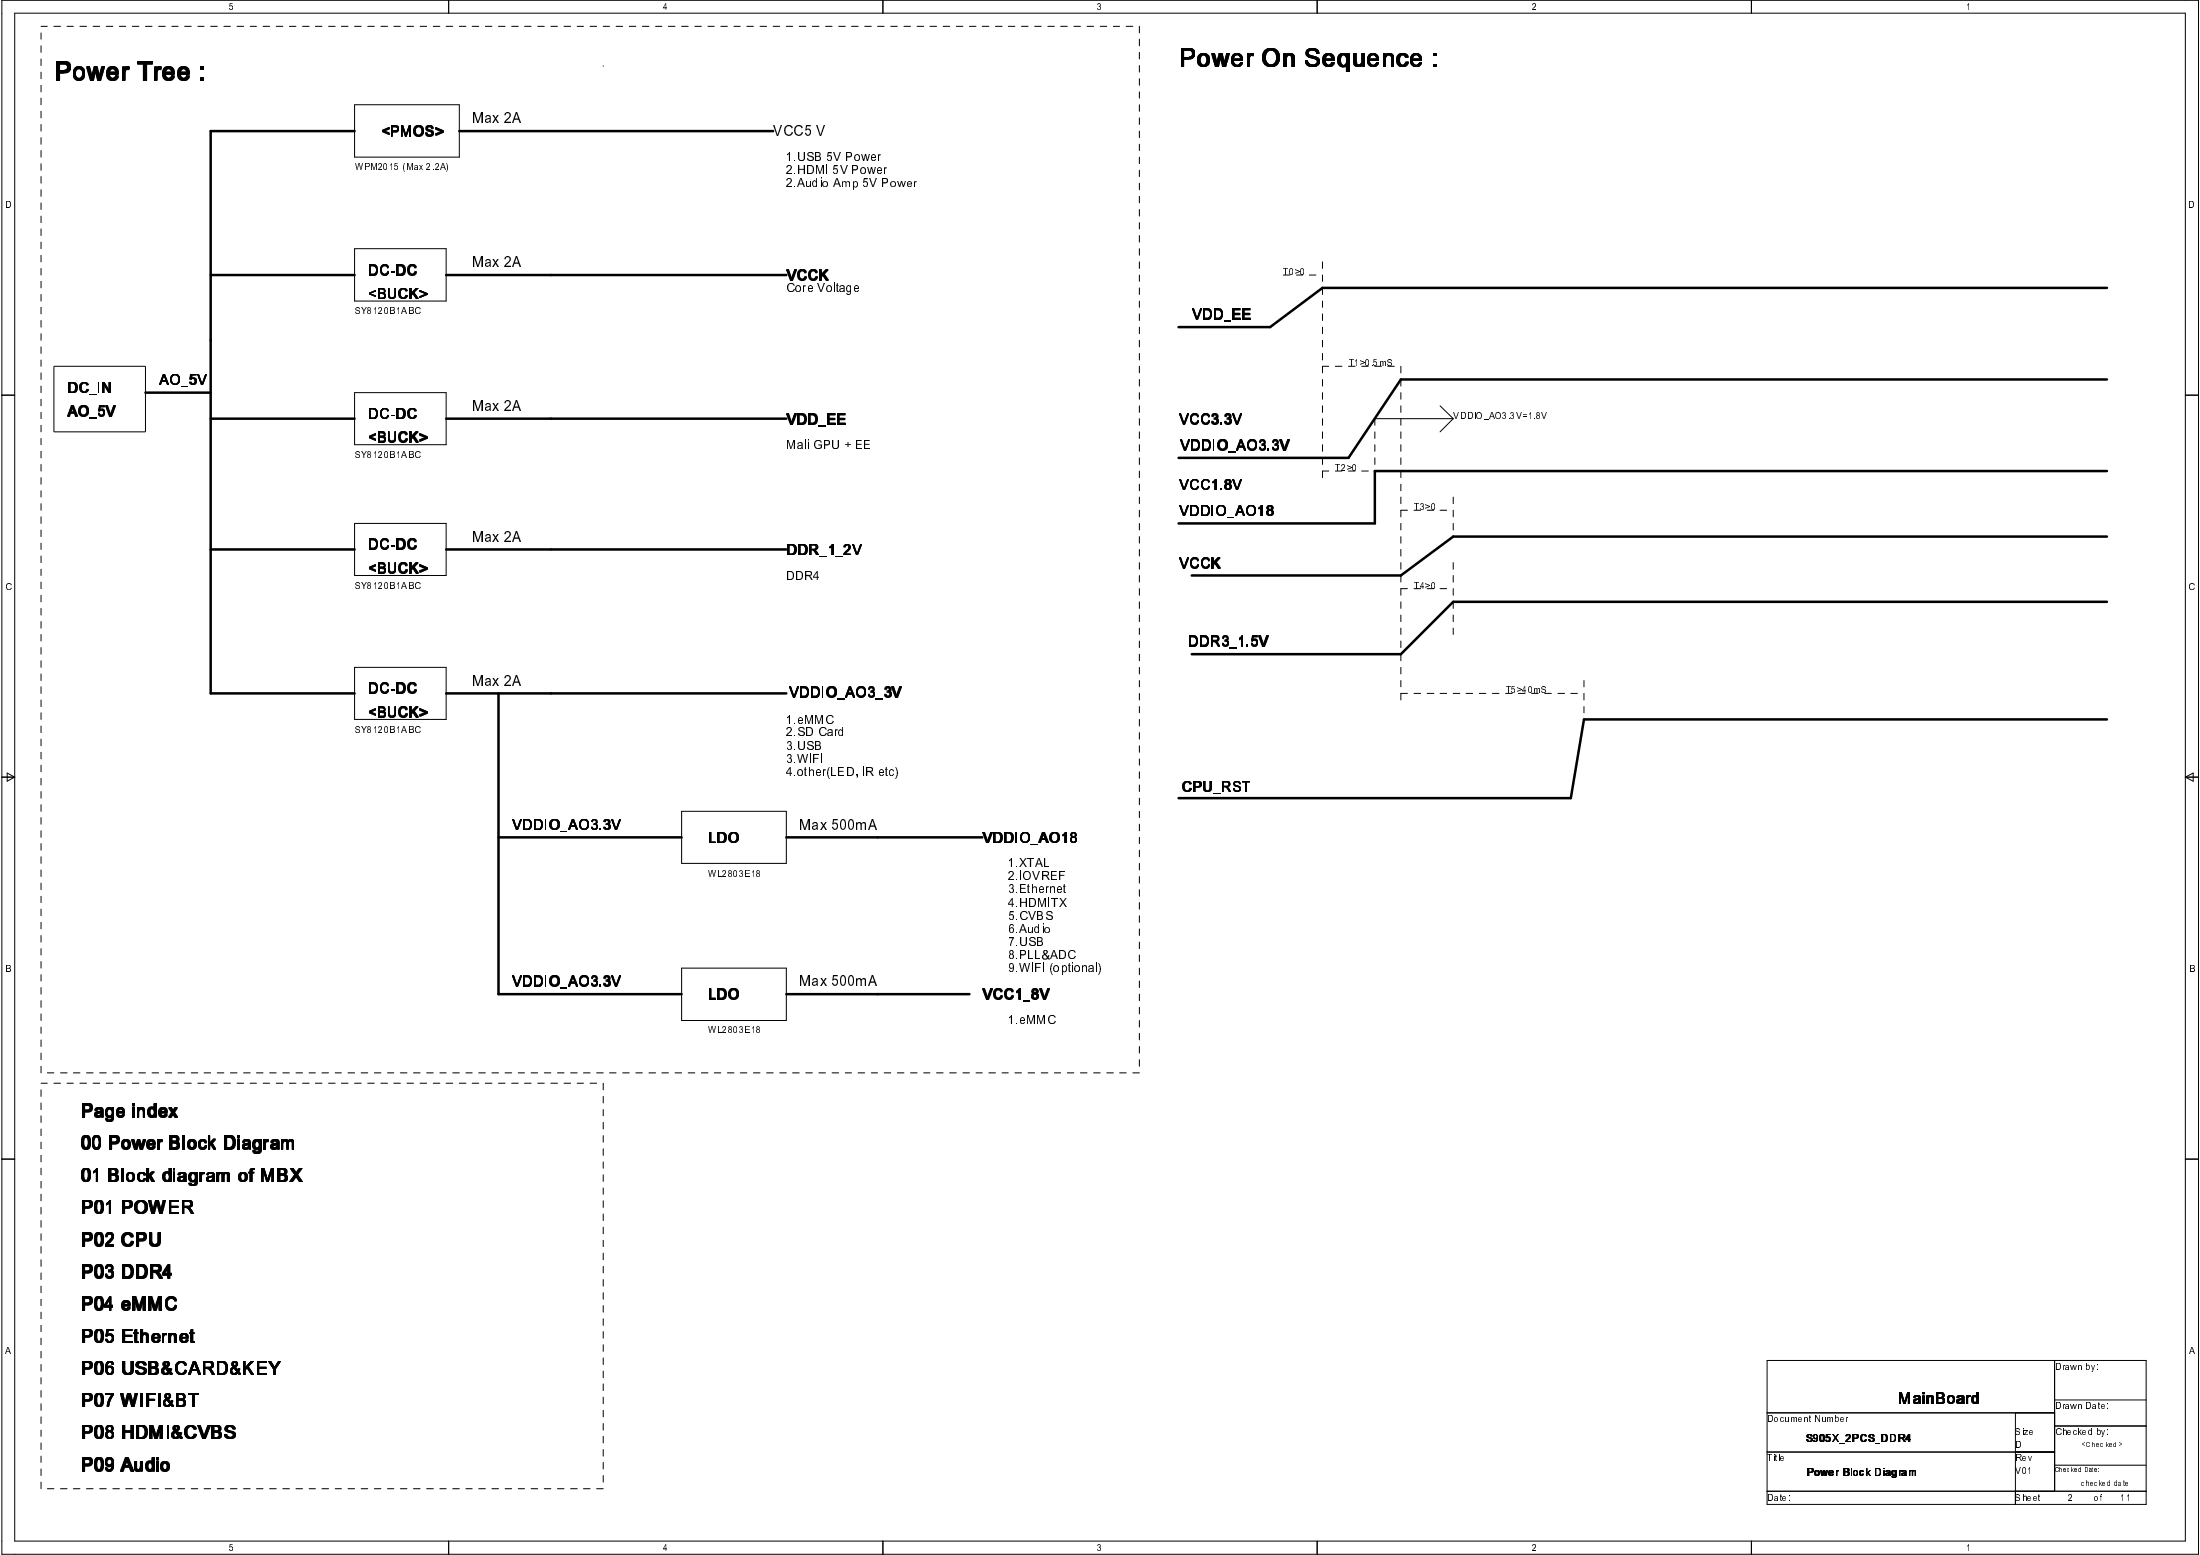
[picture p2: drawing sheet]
<svg xmlns="http://www.w3.org/2000/svg" width="297mm" height="210mm" viewBox="0 0 297 210" stroke-linecap="round" stroke-linejoin="round" font-family="sans-serif">
<g fill="none" stroke="#000" stroke-width=".14">
<path d="M.3 0h296.5v209.8h-296.5zM2 1.8h293.1v206.2h-293.1zM5.5 4.4v.9M5.5 6.2v.9M5.5 8v.8M5.5 9.7v.9M5.5 11.5v.9M5.5 13.3v.8M5.5 15v.9M5.5 16.8v.9M5.5 18.6v.9M5.5 3.6h.9"/>
<path d="M7.3 3.6h.9M9.1 3.6h.8M10.8 3.6h.9M12.6 3.6h.9M14.3 3.6h.9M16.1 3.6h.9M17.9 3.6h.9M19.6 3.6h.9M21.4 3.6h.9M23.2 3.6h.8M24.9 3.6h.9M26.7 3.6h.9"/>
<path d="M28.4 3.6h.9M30.2 3.6h.9M32 3.6h.9M33.8 3.6h.8M35.5 3.6h.9M37.3 3.6h.9M39.1 3.6h.9M40.8 3.6h.9M42.6 3.6h.9M44.4 3.6h.9M46.1 3.6h.9M47.9 14.1h14.1v7.1h-14.1z"/>
<path d="M47.9 3.6h.9M49.7 3.6h.8M51.4 3.6h.9M53.2 3.6h.9M54.9 3.6h.9M56.7 3.6h.9M58.5 3.6h.9M60.2 3.6h.9M60.6 0v1.8M62 3.6h.9M63.8 3.6h.8M65.5 3.6h.9"/>
<path d="M67.3 3.6h.9M69.1 3.6h.9M70.8 3.6h.9M72.6 3.6h.9M74.4 3.6h.9M76.2 3.6h.8M77.9 3.6h.9M79.7 3.6h.9M81.4 8.8h.1M81.4 3.6h.9M83.2 3.6h.9M85 3.6h.8"/>
<path d="M86.7 3.6h.9M88.5 3.6h.9M90.3 3.6h.8M92 3.6h.9M93.8 3.6h.9M95.6 3.6h.8M97.3 3.6h.9M99.1 3.6h.8M100.8 3.6h.9M102.6 3.6h.9M104.4 3.6h.9M106.2 3.6h.8"/>
<path d="M107.9 3.6h.9M109.7 3.6h.9M111.5 3.6h.8M113.2 3.6h.9M115 3.6h.9M116.8 3.6h.8M118.5 3.6h.9M119.2 0v1.8M120.3 3.6h.9M122 3.6h.9M123.8 3.6h.9M125.6 3.6h.8"/>
<path d="M127.3 3.6h.9M129.1 3.6h.9M130.9 3.6h.9M132.6 3.6h.9M134.4 3.6h.9M136.1 3.6h.9M137.9 3.6h.9M139.7 3.6h.9M141.5 3.6h.9M143.2 3.6h.9M145 3.6h.9M146.8 3.6h.9"/>
<path d="M148.5 3.6h.9M150.3 3.6h.9M152.1 3.6h.8M153.8 3.6v.8M153.8 5.3v.9M153.8 7.1v.9M153.8 8.8v.9M153.8 10.6v.9M153.8 12.4v.9M153.8 14.1v.9M153.8 15.9v.9M153.8 17.7v.9"/>
<path d="M153.8 19.5v.8M177.8 0v1.8M236.5 0v1.8M5.5 20.3v.9M5.5 22.1v.9M5.5 23.8v.9M5.5 25.6v.9M5.5 27.4v.9M5.5 29.2v.9M5.5 30.9v.9M5.5 32.7v.9M5.5 34.5v.8"/>
<path d="M5.5 36.2v.9M5.5 38v.9M5.5 39.8v.8M47.9 33.6h12.3v7h-12.3zM153.8 21.2v.9M153.8 23v.8M153.8 24.7v.9M153.8 26.5v.9M153.8 28.3v.9M153.8 30.1v.8M153.8 31.8v.9M153.8 33.6v.9"/>
<path d="M153.8 35.3v.9M153.8 37.1v.9M153.8 38.9v.9M173.3 37.1h.9M175 37.1h.9M176.8 37.1h.9M178.6 35.3v.9M178.6 37.1v.9M178.6 38.9v.9M.3 53.3h1.7M5.5 41.5v.9M5.5 43.3v.9"/>
<path d="M5.5 45v.9M5.5 46.8v.9M5.5 48.6v.8M5.5 50.3v.9M5.5 52.1v.9M5.5 53.9v.9M5.5 55.7v.8M5.5 57.4v.9M5.5 59.2v.8M7.3 49.4h12.3v8.9h-12.3zM47.9 53h12.3v7h-12.3zM153.8 40.6v.9"/>
<path d="M153.8 42.4v.9M153.8 44.2v.8M153.8 45.9v.9M153.8 47.7v.9M153.8 49.4v.9M153.8 51.2v.9M153.8 53v.9M153.8 54.8v.9M153.8 56.5v.9M153.8 58.3v.9M178.6 40.6v.9M178.6 42.4v.9"/>
<path d="M178.6 44.2v.8M178.6 45.9v.9M178.6 47.7v.9M178.6 51.2v.9M178.6 53v.9M178.6 54.8v.9M178.6 56.5v.9M178.6 58.3v.9M179.4 49.4h-.8v.9M180.3 49.4h.9M182.1 49.4h.9M183.9 49.4h.8"/>
<path d="M185.6 49.4h.9M185.6 58.3v.9M187.4 49.4h.9M189.1 49.4v.9M189.1 51.2v.9M189.1 53v.9M189.1 54.8v.9M189.1 56.5v.9M189.1 58.3v.9M194.4 54.8l1.8 1.7M196.2 56.5h-10.6v.9M196.2 56.5l-1.8 1.8"/>
<path d="M295.1 53.3h1.7M5.5 60.9v.9M5.5 62.7v.9M5.5 64.5v.9M5.5 66.3v.8M5.5 68v.9M5.5 69.8v.9M5.5 71.5v.9M5.5 73.3v.9M5.5 75.1v.8M5.5 76.8v.9M5.5 78.6v.9"/>
<path d="M47.9 70.7h12.3v7h-12.3zM153.8 60v.9M153.8 61.8v.9M153.8 63.6v.9M153.8 65.4v.9M153.8 67.1v.9M153.8 68.9v.9M153.8 70.7v.8M153.8 72.4v.9M153.8 74.2v.9M153.8 75.9v.9M153.8 77.7v.9"/>
<path d="M153.8 79.5v.8M178.6 60v.9M178.6 61.8v.9M179.4 63.6h-.8v.9M180.3 63.6h.9M182.1 63.6h.9M183.9 63.6h.8M185.6 60v.9M185.6 61.8v.9M189.1 60v.9M189.1 61.8v.9M189.1 63.6v.9"/>
<path d="M189.1 65.4v.9M189.1 67.1v.9M189.1 70.7v.8M189.1 72.4v.9M189.1 74.2v.9M189.1 75.9v.9M189.1 77.7v.9M190 68.9h-.9v.9M190 79.5h-.9v.8M190.9 68.9h.9M190.9 79.5h.9M192.7 68.9h.9"/>
<path d="M192.7 79.5h.9M194.4 68.9h.9M194.4 79.5h.9M196.2 67.1v.9M196.2 68.9v.9M196.2 70.7v.8M196.2 75.9v.9M196.2 77.7v.9M196.2 79.5v.8M5.5 80.3v.9M5.5 82.1v.9M5.5 83.9v.9"/>
<path d="M5.5 85.6v.9M5.5 87.4v.9M5.5 89.2v.9M5.5 91v.9M5.5 92.7v.9M5.5 94.5v.9M5.5 96.2v.9M5.5 98v.9M5.5 99.8v.9M47.9 90.1h12.3v7h-12.3zM153.8 81.2v.9M153.8 83v.9"/>
<path d="M153.8 84.8v.8M153.8 86.5v.9M153.8 88.3v.9M153.8 90.1v.9M153.8 91.9v.8M153.8 93.6v.9M153.8 95.4v.8M153.8 97.1v.9M153.8 98.9v.9M189.1 81.2v.9M189.1 83v.9M189.1 84.8v.8"/>
<path d="M189.1 86.5v.9M189.1 88.3v.9M189.1 90.1v.9M189.1 91.9v.8M190 93.6h-.9v.9M190.9 93.6h.9M192.7 93.6h.9M194.4 93.6h.9M196.2 81.2v.9M196.2 83v.9M196.2 84.8v.8M196.2 93.6h.9"/>
<path d="M197.9 93.6h.9M199.7 93.6h.9M201.5 93.6h.9M203.3 93.6h.9M205 93.6h.9M206.8 93.6h.9M208.6 93.6h.9M210.4 93.6h.8M212.1 93.6h.9M213.9 91.9v.8M213.9 93.6v.9M213.9 95.4v.8"/>
<path d="M.3 104.9h1.7M1 104.4l1 .5-1 .6zM5.5 101.6v.8M5.5 103.3v.9M5.5 105.1v.9M5.5 106.8v.9M5.5 108.6v.9M5.5 110.4v.9M5.5 112.1v.9M5.5 113.9v.9M5.5 115.7v.8M5.5 117.4v.9"/>
<path d="M5.5 119.2v.9M92 109.5h14.2v7h-14.2zM153.8 100.7v.9M153.8 102.4v.9M153.8 104.2v.9M153.8 106v.8M153.8 107.7v.9M153.8 109.5v.9M153.8 111.3v.8M153.8 113v.9M153.8 114.8v.9M153.8 116.5v.9"/>
<path d="M153.8 118.3v.9M295.1 104.9h1.7M295.1 104.9l1-.5v1.1zM5.5 121v.8M5.5 122.7v.9M5.5 124.5v.9M5.5 126.3v.9M5.5 128.1v.8M5.5 129.8v.9M5.5 131.6v.8M5.5 133.3v.9M5.5 135.1v.9"/>
<path d="M5.5 136.9v.9M5.5 138.6v.9M92 130.7h14.2v7.1h-14.2zM153.8 120.1v.9M153.8 121.8v.9M153.8 123.6v.9M153.8 125.4v.9M153.8 127.2v.9M153.8 128.9v.9M153.8 130.7v.9M153.8 132.4v.9M153.8 134.2v.9"/>
<path d="M153.8 136v.9M153.8 137.8v.8M153.8 139.5v.9M.3 156.5h1.7M5.5 140.4v.9M5.5 142.2v.8M5.5 143.9v.9M5.5 147.1v.9M5.5 148.9v.9M5.5 150.6v.9M5.5 152.4v.9M5.5 154.2v.9"/>
<path d="M5.5 156v.8M5.5 157.7v.9M5.5 159.5v.9M5.5 146.2h.9M6.4 144.8h.9M7.3 146.2h.9M8.2 144.8h.9M9.1 146.2h.8M9.9 144.8h.9M10.8 146.2h.9M11.7 144.8h.9M12.6 146.2h.9"/>
<path d="M13.5 144.8h.8M14.3 146.2h.9M15.2 144.8h.9M16.1 146.2h.9M17 144.8h.9M17.9 146.2h.9M18.8 144.8h.8M19.6 146.2h.9M20.5 144.8h.9M21.4 146.2h.9M22.3 144.8h.9M23.2 146.2h.8"/>
<path d="M24 144.8h.9M24.9 146.2h.9M25.8 144.8h.9M26.7 146.2h.9M27.6 144.8h.8M28.4 146.2h.9M29.3 144.8h.9M30.2 146.2h.9M31.1 144.8h.9M32 146.2h.9M32.9 144.8h.9M33.8 146.2h.8"/>
<path d="M34.6 144.8h.9M35.5 146.2h.9M36.4 144.8h.9M37.3 146.2h.9M38.2 144.8h.9M39.1 146.2h.9M40 144.8h.8M40.8 146.2h.9M41.7 144.8h.9M42.6 146.2h.9M43.5 144.8h.9M44.4 146.2h.9"/>
<path d="M45.3 144.8h.8M46.1 146.2h.9M47 144.8h.9M47.9 146.2h.9M48.8 144.8h.9M49.7 146.2h.8M50.5 144.8h.9M51.4 146.2h.9M52.3 144.8h.9M53.2 146.2h.9M54.1 144.8h.8M54.9 146.2h.9"/>
<path d="M55.8 144.8h.9M56.7 146.2h.9M57.6 144.8h.9M58.5 146.2h.9M59.4 144.8h.8M60.2 146.2h.9M61.1 144.8h.9M62 146.2h.9M62.9 144.8h.9M63.8 146.2h.8M64.6 144.8h.9M65.5 146.2h.9"/>
<path d="M66.4 144.8h.9M67.3 146.2h.9M68.2 144.8h.9M69.1 146.2h.9M70 144.8h.8M70.8 146.2h.9M71.7 144.8h.9M72.6 146.2h.9M73.5 144.8h.9M74.4 146.2h.9M75.3 144.8h.9M76.2 146.2h.8"/>
<path d="M77 144.8h.9M77.9 146.2h.9M78.8 144.8h.9M79.7 146.2h.9M80.6 144.8h.8M81.4 146.2v.9M81.4 148v.9M81.4 149.8v.8M81.4 151.5v.9M81.4 153.3v.9M81.4 155.1v.9M81.4 156.8v.9"/>
<path d="M81.4 158.6v.9M82.3 144.8h.9M84.1 144.8h.9M85.8 144.8h.9M87.6 144.8h.9M89.4 144.8h.9M91.1 144.8h.9M92.9 144.8h.9M94.7 144.8h.9M96.4 144.8h.9M98.2 144.8h.9M99.9 144.8h.9"/>
<path d="M101.7 144.8h.9M103.5 144.8h.9M105.3 144.8h.9M107 144.8h.9M108.8 144.8h.9M110.6 144.8h.9M112.3 144.8h.9M114.1 144.8h.9M115.9 144.8h.9M117.6 144.8h.9M119.4 144.8h.9M121.2 144.8h.8"/>
<path d="M122.9 144.8h.9M124.7 144.8h.9M126.4 144.8h.9M128.2 144.8h.9M130 144.8h.9M131.8 144.8h.8M133.5 144.8h.9M135.3 144.8h.8M137 144.8h.9M138.8 144.8h.9M140.6 144.8h.9M142.4 144.8h.8"/>
<path d="M144.1 144.8h.9M145.9 144.8h.9M147.7 144.8h.8M149.4 144.8h.9M151.2 144.8h.9M152.9 144.8h.9M153.8 141.3v.9M153.8 143v.9M295.1 156.5h1.7M5.5 161.2v.9M5.5 163v.9M5.5 164.8v.9"/>
<path d="M5.5 166.5v.9M5.5 168.3v.9M5.5 170.1v.8M5.5 171.8v.9M5.5 173.6v.9M5.5 175.4v.8M5.5 177.1v.9M5.5 178.9v.8M81.4 160.4v.8M81.4 162.1v.9M81.4 163.9v.9M81.4 165.7v.8"/>
<path d="M81.4 167.4v.9M81.4 169.2v.9M81.4 170.9v.9M81.4 172.7v.9M81.4 174.5v.9M81.4 176.2v.9M81.4 178v.9M81.4 179.7v.9M5.5 180.6v.9M5.5 182.4v.9M5.5 184.2v.9M5.5 186v.8"/>
<path d="M5.5 187.7v.9M5.5 189.5v.9M5.5 191.3v.9M5.5 193v.9M5.5 194.8v.9M5.5 196.6v.8M5.5 198.3v.9M81.4 181.5v.9M81.4 183.3v.9M81.4 185.1v.9M81.4 186.8v.9M81.4 188.6v.9"/>
<path d="M81.4 190.4v.9M81.4 192.2v.8M81.4 193.9v.9M81.4 195.7v.9M81.4 197.4v.9M81.4 199.2v.9M238.6 183.6h51.2v19.5h-51.2zM238.6 196h38.8M238.6 190.7h38.8M272.1 190.7v12.4M277.4 183.6v17.7M277.4 192.5h12.4"/>
<path d="M277.4 189h12.4M277.4 197.8h12.4M5.5 200.1v.9M6.4 201h.9M8.2 201h.9M9.9 201h.9M11.7 201h.9M13.5 201h.8M15.2 201h.9M17 201h.9M18.8 201h.8M20.5 201h.9"/>
<path d="M22.3 201h.9M24 201h.9M25.8 201h.9M27.6 201h.8M29.3 201h.9M31.1 201h.9M32.9 201h.9M34.6 201h.9M36.4 201h.9M38.2 201h.9M40 201h.8M41.7 201h.9"/>
<path d="M43.5 201h.9M45.3 201h.8M47 201h.9M48.8 201h.9M50.5 201h.9M52.3 201h.9M54.1 201h.8M55.8 201h.9M57.6 201h.9M59.4 201h.8M60.6 208v1.8M61.1 201h.9"/>
<path d="M62.9 201h.9M64.6 201h.9M66.4 201h.9M68.2 201h.9M70 201h.8M71.7 201h.9M73.5 201h.9M75.3 201h.9M77 201h.9M78.8 201h.9M80.6 201h.8M119.2 208v1.8"/>
<path d="M177.8 208v1.8M236.5 208v1.8M238.6 201.3h51.2"/>
</g>
<g fill="none" stroke="#000" stroke-width=".34">
<path d="M47.9 17.7h-19.5v75.9h19.5M62 17.7h42.4M28.4 37.1h19.5M60.2 37.1h46M284.5 38.9h-105.9l-7.1 5.3h-12.4M19.6 53h8.8M28.4 56.5h19.5M60.2 56.5h46M284.5 51.2h-95.4l-7 10.6h-23M28.4 74.2h19.5M60.2 74.2h46M284.5 63.6h-98.9v7.1h-26.5"/>
<path d="M284.5 72.4h-88.3l-7.1 5.3h-28.2M60.2 93.6h46M67.3 93.6v40.6h24.7M284.5 81.2h-88.3l-7.1 7.1h-28.2M284.5 97.1h-70.6l-1.8 10.6h-53M67.3 113h24.7M106.2 113h26.4M106.2 134.2h24.7"/>
</g>
<g font-size="3.5">
<text x="7.4" y="10.8">Power Tree :</text>
<text x="159.2" y="9">Power On Sequence :</text>
</g>
<g font-size="2.5">
<text x="10.9" y="150.8">Page index</text>
<text x="10.9" y="155.2">00 Power Block Diagram</text>
<text x="10.9" y="159.5">01 Block diagram of MBX</text>
<text x="10.9" y="163.8">P01 POWER</text>
<text x="10.9" y="168.2">P02 CPU</text>
<text x="10.9" y="172.5">P03 DDR4</text>
<text x="10.9" y="176.9">P04 eMMC</text>
<text x="10.9" y="181.2">P05 Ethernet</text>
<text x="10.9" y="185.5">P06 USB&amp;CARD&amp;KEY</text>
<text x="10.9" y="189.9">P07 WIFI&amp;BT</text>
<text x="10.9" y="194.2">P08 HDMI&amp;CVBS</text>
<text x="10.9" y="198.6">P09 Audio</text>
</g>
<text font-size="2.2" x="256.3" y="189.5">MainBoard</text>
<g font-size="2">
<text x="63.8" y="16.6">Max 2A</text>
<text x="51.5" y="18.4">&lt;PMOS&gt;</text>
<text x="104.4" y="18.4">VCC5 V</text>
<text x="49.7" y="37.1">DC-DC</text>
<text x="49.7" y="40.3">&lt;BUCK&gt;</text>
<text x="63.8" y="36">Max 2A</text>
<text x="106.2" y="37.9">VCCK</text>
<text x="161" y="43.1">VDD_EE</text>
<text x="9.1" y="53">DC_IN</text>
<text x="21.5" y="51.9">AO_5V</text>
<text x="9.1" y="56.2">AO_5V</text>
<text x="49.7" y="56.5">DC-DC</text>
<text x="49.7" y="59.7">&lt;BUCK&gt;</text>
<text x="63.8" y="55.5">Max 2A</text>
<text x="106.3" y="57.2">VDD_EE</text>
<text x="159.2" y="57.2">VCC3.3V</text>
<text x="159.4" y="60.7">VDDIO_AO3.3V</text>
<text x="159.2" y="69.6">VDDIO_AO18</text>
<text x="159.2" y="66.1">VCC1.8V</text>
<text x="49.7" y="74.2">DC-DC</text>
<text x="49.7" y="77.4">&lt;BUCK&gt;</text>
<text x="63.8" y="73.1">Max 2A</text>
<text x="106.3" y="74.9">DDR_1_2V</text>
<text x="159.1" y="76.8">VCCK</text>
<text x="160.4" y="87.2">DDR3_1.5V</text>
<text x="49.7" y="93.6">DC-DC</text>
<text x="63.8" y="92.5">Max 2A</text>
<text x="106.6" y="94.1">VDDIO_AO3_3V</text>
<text x="49.7" y="96.8">&lt;BUCK&gt;</text>
<text x="159.6" y="106.8">CPU_RST</text>
<text x="69.2" y="112">VDDIO_AO3.3V</text>
<text x="95.6" y="113.8">LDO</text>
<text x="107.9" y="112">Max 500mA</text>
<text x="132.7" y="113.7">VDDIO_AO18</text>
<text x="69.2" y="133.1">VDDIO_AO3.3V</text>
<text x="95.6" y="135">LDO</text>
<text x="107.9" y="133.1">Max 500mA</text>
<text x="132.7" y="134.9">VCC1_8V</text>
</g>
<g font-size="1.7">
<text x="106.2" y="21.8">1.USB 5V Power</text>
<text x="106.2" y="23.5">2.HDMI 5V Power</text>
<text x="106.2" y="25.3">2.Audio Amp 5V Power</text>
<text x="106.2" y="39.4">Core Voltage</text>
<text x="106.2" y="60.6">Mali GPU + EE</text>
<text x="106.2" y="78.2">DDR4</text>
<text x="106.2" y="97.7">1.eMMC</text>
<text x="106.2" y="99.4">2.SD Card</text>
<text x="106.2" y="101.2">3.USB</text>
<text x="106.2" y="104.7">4.other(LED, IR etc)</text>
<text x="106.2" y="103">3.WIFI</text>
<text x="136.1" y="117.1">1.XTAL</text>
<text x="136.1" y="118.8">2.IOVREF</text>
<text x="136.1" y="120.6">3.Ethernet</text>
<text x="136.1" y="122.4">4.HDMITX</text>
<text x="136.1" y="124.2">5.CVBS</text>
<text x="136.1" y="125.9">6.Audio</text>
<text x="136.1" y="127.7">7.USB</text>
<text x="136.1" y="131.2">9.WIFI (optional)</text>
<text x="136.1" y="129.5">8.PLL&amp;ADC</text>
<text x="136.1" y="138.3">1.eMMC</text>
</g>
<g font-size="1.5">
<text x="243.8" y="194.6">S905X_2PCS_DDR4</text>
<text x="244" y="199.2">Power Block Diagram</text>
</g>
<g font-size="1.3">
<text x="30.9" y="1.4">5</text>
<text x="89.5" y="1.4">4</text>
<text x="148.2" y="1.4">3</text>
<text x="206.8" y="1.4">2</text>
<text x="265.4" y="1.4">1</text>
<text x="47.9" y="23">WPM2015 (Max 2.2A)</text>
<text x=".7" y="28">D</text>
<text x="295.5" y="28">D</text>
<text x="173.3" y="37.1">T0&gt;0</text>
<text x="47.9" y="42.4">SY8120B1ABC</text>
<text x="182.1" y="49.4">T1&gt;0.5mS</text>
<text x="196.2" y="56.5">VDDIO_AO3.3V=1.8V</text>
<text x="47.9" y="61.8">SY8120B1ABC</text>
<text x="180.3" y="63.6">T2&gt;0</text>
<text x="190.9" y="68.9">T3&gt;0</text>
<text x=".7" y="79.6">C</text>
<text x="47.9" y="79.5">SY8120B1ABC</text>
<text x="190.9" y="79.5">T4&gt;0</text>
<text x="295.5" y="79.6">C</text>
<text x="203.3" y="93.6">T5&gt;40mS</text>
<text x="47.9" y="98.9">SY8120B1ABC</text>
<text x="95.6" y="118.3">WL2803E18</text>
<text x=".7" y="131.1">B</text>
<text x="295.5" y="131.1">B</text>
<text x="95.6" y="139.5">WL2803E18</text>
<text x=".7" y="182.7">A</text>
<text x="277.4" y="184.9">Drawn by:</text>
<text x="295.5" y="182.7">A</text>
<text x="238.6" y="191.9">Document Number</text>
<text x="277.4" y="190.2">Drawn Date:</text>
<text x="238.6" y="197.2">Title</text>
<text x="272.1" y="195.5">D</text>
<text x="272.1" y="197.2">Rev</text>
<text x="272.1" y="193.7">Size</text>
<text x="277.4" y="193.7">Checked by:</text>
<text x="238.6" y="202.6">Date:</text>
<text x="272.1" y="199">V01</text>
<text x="272.1" y="202.6">Sheet</text>
<text x="279.2" y="202.6">2</text>
<text x="282.7" y="202.6">of</text>
<text x="286.3" y="202.6">11</text>
<text x="30.9" y="209.4">5</text>
<text x="89.5" y="209.4">4</text>
<text x="148.2" y="209.4">3</text>
<text x="206.8" y="209.4">2</text>
<text x="265.4" y="209.4">1</text>
</g>
<g font-size="1.1">
<text x="281" y="195.3">&lt;Checked&gt;</text>
<text x="281" y="200.6">checked date</text>
</g>
<text font-size=".9" x="277.4" y="198.7">Checked Date:</text>
</svg>
